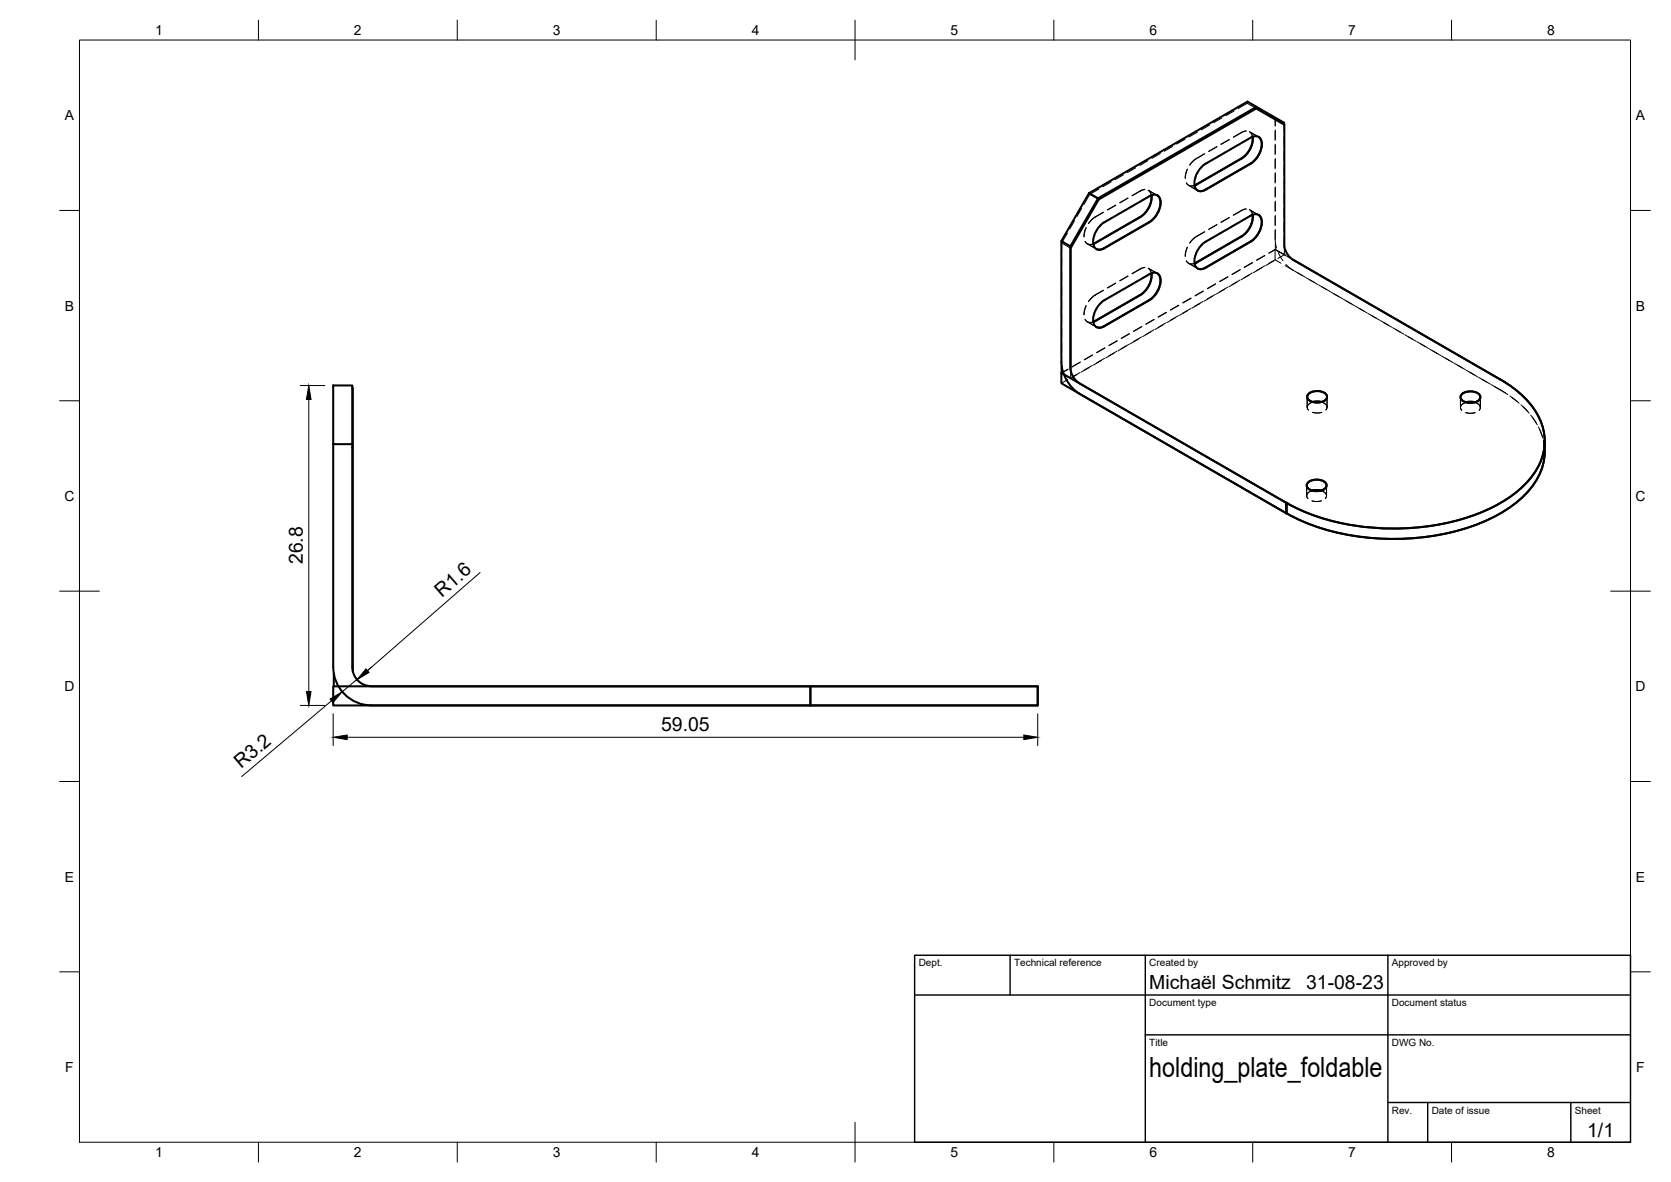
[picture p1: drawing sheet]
<svg xmlns="http://www.w3.org/2000/svg" width="420mm" height="297mm" viewBox="0 0 420 297" stroke-linecap="round" stroke-linejoin="round" font-family="sans-serif">
<!-- layer: Hidden -->
<g fill="none" stroke="#000" stroke-width=".25">
<path d="M291.7 38.6l-2 1.2M294.8 36.8l-2 1.2M297.9 35l-2 1.2M301 33.2l-2 1.2M302.9 38.6a9.3 9.3 0 0 0-3.2 2.2l-.6 .7M302.9 38.7a9.5 9.5 0 0 0-3.2 2.1l-.5 .7M304.1 31.4l-2.1 1.2M305.1 39.9l-2 1.2-1.3 1.1M306 36.8l-2.1 1.2M306 36.9l-2 1.2M307.2 29.7l-2 1.1M308.2 38.1l-2 1.2"/>
<path d="M309.1 35.1l-2.1 1.1M309.1 35.1l-2.1 1.2M310.3 27.9l-2 1.2M311.3 36.4l-2.1 1.2M313.3 32.9l-1.2 .4-2 1.2M313.4 32.9l-1.2 .4-2 1.2M314.1 33.1l2.3 1.3M314.2 33.1l2.3 1.3M314.4 33.3l.5 1.1M314.4 33.3l.6 1.1M315.8 27.2l-2.2-1.2-2.3 1.3M316.4 34.4l-.6-.2-.7 .1-2.8 1.5"/>
<path d="M320.6 29.6v2.1M320.6 32.9v2.4M320.6 36.5v2.3M320.7 30v1.5M320.7 32.7v2.4M320.7 36.3v2.3M320.7 39.8v2.4M322.9 31.3v1.9M322.9 34.4v2.4M322.9 38v2.4M268.4 58.6l-1.5 2.5M270.2 55.5l-1.2 2"/>
<path d="M272 52.4l-1.2 2M273 57.2l-.4 1.2-.1 1.1M273.1 57.2l-.5 2.3M274 48.8l-1.4 2.6M274 48.8l2.2 1.3M275.7 57.8l-.9 2.2M276.3 47.5l-2.3 1.3M277.4 53.3a8.6 8.6 0 0 0-3.2 2.2l-.6 .7M277.5 53.4a9.2 9.2 0 0 0-3.2 2.1l-.6 .7M279.4 45.7l-2.1 1.2M279.7 54.6a9.2 9.2 0 0 0-3.2 2.2l-.1 .1M280.5 51.5l-2.1 1.2"/>
<path d="M280.6 51.6l-2.1 1.2M282.5 43.9l-2.1 1.2M282.8 52.8l-2.1 1.2M283.6 49.7l-2.1 1.3M283.7 49.8l-2.1 1.2M285.6 42.2l-2.1 1.2M285.9 51.1l-2.1 1.1M287.8 47.6l-.7 .2-2.5 1.4M287.9 47.6l-.8 .2-2.4 1.4M288.6 40.4l-2 1.2M288.7 47.8l2.3 1.3M288.9 48l.6 1.1"/>
<path d="M289 48l.5 1.1M291 49.1l-.6-.2-.7 .1-2.8 1.5M298.3 46l.3 .4 .6 .3 1.2-.1M298.3 46l.4 .4 .6 .3 1.1-.1M298.5 42.5l-.4 1.2-.1 1.1M298.6 42.5l-.4 1.2-.1 1.1M298.9 46.6l2.2 1.3M300.3 46.5l.3 .9 .5 .5-2.3-1.3M301.1 43.1l-.8 2.2M302.9 58.2a9.3 9.3 0 0 0-3.2 2.2l-.6 .7M302.9 58.3l-2.4 1.4-1.3 1.4M305.1 59.5a9.3 9.3 0 0 0-3.2 2.2l-.1 .1"/>
<path d="M306 56.4l-2.1 1.2M306 56.5l-2 1.2M308.2 57.7l-2 1.2M309.1 54.7l-2.1 1.1M309.1 54.7l-2.1 1.2M311.3 56l-2.1 1.2M313.3 52.5l-1.2 .4-2 1.2M313.4 52.5l-.8 .2-2.4 1.4M314.1 52.7l2.3 1.3-.6-.2-.7 .1-2.8 1.5M314.4 52.9l.5 1.1M314.4 52.9l.6 1.1M320.6 57.9l.1 2.8 .3 1.6"/>
<path d="M320.6 40.1v2.3M320.6 43.6v2.4M320.6 47.2v2.4M320.6 50.8v2.3M320.6 54.3v2.4M320.7 43.4v2.4M320.7 47v2.4M320.7 50.6v2.3M320.7 54.1v2.4M320.7 57.7v2.4M322.9 59.4v4.6M322.9 41.6v2.4"/>
<path d="M322.9 45.2v2.3M322.9 48.7v2.4M322.9 52.3v2.4M322.9 55.9v2.4M266.9 61.1v2.3M266.9 64.7v2.3M266.9 68.2v2.4M266.9 71.8v2.4M266.9 75.4v2.4M266.9 78.9v2.4M266.9 61.1l2.2 1.2M272.8 60.6l.7 .7 .6 .1 .8-.1"/>
<path d="M272.9 60.7l.3 .4 .6 .3 1.1-.1M273 76.8l-.4 1.2-.1 1.1M273.1 76.8l-.5 2.3M273.3 61.2l2.4 1.4M274.8 61.2l.4 .9 .5 .5M275.7 77.4l-.9 2.2M277.4 72.9a8.6 8.6 0 0 0-3.2 2.2l-.6 .7M277.5 73a9.2 9.2 0 0 0-3.2 2.1l-.6 .7M279.7 74.2a9.2 9.2 0 0 0-3.2 2.2l-.1 .1M280.5 71.1l-2.1 1.2M280.6 71.2l-2.1 1.2M282.8 72.4l-2.1 1.2"/>
<path d="M283.6 69.3l-2.1 1.3M283.7 69.4l-2.1 1.2M285.9 70.7l-2.1 1.1M287.8 67.2l-.7 .2-2.5 1.4M287.9 67.2l-.8 .2-2.4 1.4M288.7 67.4l2.2 1.3M288.7 67.4l2.3 1.3-.6-.2-.7 .1-2.8 1.5M288.9 67.6l.6 1.1M289 67.6l.5 1.1M293.3 78.5l-2.1 1.2M295.6 79.8l-2.1 1.2M296.3 79.3l-2 1.2"/>
<path d="M296.4 76.7l-2.1 1.2M298.3 65.6l.3 .4 .6 .3 1.2-.1-1.1 .1-.6-.3-.4-.4M298.5 62.1l-.4 1.2-.1 1.1M298.6 62.1l-.4 1.2-.1 1.1M298.6 78l-2 1.2M298.8 66.1l2.3 1.4-.5-.5-.3-.9M298.9 66.2l2.2 1.3M299.4 77.5l-2.1 1.2M299.4 74.9l-2 1.2M299.5 75l-2.1 1.1M301.1 62.7l-.8 2.2M301.8 76.3l-2.1 1.2"/>
<path d="M302.5 75.7l-2.1 1.2M302.5 73.1l-2 1.2M302.6 73.2l-2.1 1.2M304.8 74.5l-2 1.2M305.6 74l-2.1 1.1M305.6 71.3l-2 1.2M305.7 71.4l-2.1 1.2M307.9 72.7l-2 1.2M308.7 72.2l-2.1 1.2M308.7 69.5l-2 1.2M308.8 69.6l-2.1 1.2M311 70.9l-2 1.2"/>
<path d="M311.8 70.4l-2.1 1.2M311.8 67.8l-2 1.1M311.8 67.8l-2 1.2M314.1 69.1l-2 1.2M314.9 68.6l-2.1 1.2M314.9 66l-2.1 1.2 2.1-1.2M317.2 67.3l-2 1.2M318 66.8l-2.1 1.2M318 64.2l-2 1.2M318.1 64.2l-2.1 1.2M320.3 65.5l-2.1 1.2M320.6 65.3l-1.6 .9"/>
<path d="M320.6 62.7l-1.6 .9M320.6 65.3l1.5 .9M320.7 62.7l2.2 1.3zM320.7 62.7l-.1 2.6M320.7 61.3v1.4M320.7 62.7l-1.6 .9M321.4 63.5l1.2 2M322.9 64h.1M322.9 64l-1.6 .9M322.9 64l2.2 1.3M323.1 66.7l5.2 3M323.4 66.4l1.7 1.5"/>
<path d="M328.5 69.8l2 1.2M329.3 70.3l2.1 1.2M331.6 71.6l2 1.2M332.4 72.1l2.1 1.2M334.7 73.4l2 1.2M335.5 73.9l2.1 1.2M337.8 75.2l2.9 1.7M340.8 77l2.1 1.2M341.7 77.5l2 1.1M343.9 78.8l2.1 1.2M344.8 79.2l2 1.2M266.9 82.5v2.4"/>
<path d="M266.9 86.1v2.4M266.9 89.6v2.4M267.5 94.1l1.7 .9M268.5 95.4l-1.6 .9M268.5 92.8l-1.6 .9M268.5 92.8l-1.6 1M269.2 93.1v1.9M270.8 94.1l-1.6 .9M271.6 93.6l-2.1 1.2M271.6 91l-2.1 1.2M271.6 91l-2 1.2M272.8 80.2l.7 .7 .6 .1 .8-.1"/>
<path d="M272.9 80.3l.3 .4 .6 .3 1.1-.1M273.4 80.9l2.3 1.3M273.9 92.3l-2.1 1.2M274.7 91.8l-2.1 1.2M274.7 89.2l-2.1 1.2M274.7 89.2l-2 1.2M274.8 80.8l.4 .9 .5 .5-2.4-1.4M277 90.6l-2.1 1.1M277.7 90l-2 1.2M277.8 87.4l-2.1 1.2M277.8 87.5l-2 1.2M280.1 88.8l-2.1 1.2"/>
<path d="M280.9 88.3l-2.1 1.1M280.9 85.6l-2.1 1.2M280.9 85.7l-2.1 1.2M283.2 87l-2.1 1.2M284 86.5l-2.1 1.2M284 83.8l-2.1 1.2M284 83.9l-2.1 1.2M286.3 85.2l-2.1 1.2M287 84.7l-2 1.2M287.1 82l-2.1 1.2M287.1 82.1l-2 1.2M289.4 83.4l-2.1 1.2"/>
<path d="M290.1 82.9l-2 1.2M290.2 80.2l-2.1 1.3M290.2 80.3l-2.1 1.2M292.5 81.6l-2.1 1.2M293.2 81.1l-2 1.2M328.7 99.7v2.6M333.7 99.7v2.6M347 80.5l2.9 1.7M350.1 82.3l2.1 1.2M351 82.8l2 1.2M353.2 84.1l2.1 1.2M354.1 84.6l2 1.2"/>
<path d="M356.3 85.9l2.1 1.2M357.1 86.4l2.1 1.2M359.4 87.7l2.1 1.2M360.2 88.2l2.1 1.2M362.5 89.5l2.1 1.2M363.3 90l2.1 1.2M365.6 91.3l2.1 1.2M366.4 91.7l2.1 1.2M367.2 99.8v2.6M368.7 93.1l2.1 1.1M369.5 93.5l2.1 1.2M371.8 94.8l2 1.2"/>
<path d="M372.2 99.8v2.6M372.6 95.3l2.1 1.2M374.9 96.6l4.2 2.6M375.7 97.1l3 1.8M379.6 99.5l1.9 1.5M380.1 99.9l1.9 1.4M330 103.6l1.2 .2 1.2-.2M330.1 101a1.29 1.29 0 0 0-1.1 2M332.2 101a1.27 1.27 0 0 1 1.2 .7 1.27 1.27 0 0 1 0 1.3M368.7 101.1a1.28 1.28 0 0 0-1.2 .7 1.28 1.28 0 0 0 0 1.3M370.8 101.1a1.28 1.28 0 0 1 1.2 .7 1.28 1.28 0 0 1-.1 1.3M370.9 103.7l-1.2 .2-1.1-.2"/>
<path d="M382.4 101.7l1.7 1.7M382.9 102.1l1.6 1.8M384.9 104.3l1.3 2M385.3 104.8l1.2 2M386.8 107.3l1 2.2M387.1 107.8l.8 2.3M388 110.6l.4 2.4M388.2 111.2l.2 2.3M328.5 122v2.6M329.9 125.9l1.1 .1 1.2-.1M330 123.3a1.29 1.29 0 0 0-1.2 2M332.1 123.3a1.29 1.29 0 0 1 1.1 2"/>
<path d="M333.5 122v2.6"/>
</g>
<!-- layer: Visible -->
<g fill="none" stroke="#000" stroke-width=".51">
<path d="M312.1 39.8l-11.7 6.8M312.2 39.8l-11.8 6.8M314.5 34.6l-11.4 6.6M314.5 34.6a1.73 1.73 0 0 1 2-.2 1.73 1.73 0 0 1 .8 1.8 6.3 6.3 0 0 1-2.8 5M314.9 34.4a6.1 6.1 0 0 1-2.8 5.4M315 34.4a6.1 6.1 0 0 1-2.8 5.4M315.8 27.2l7.1 4.2v30.6M315.9 27.3l-39.6 22.8M315.9 26.8l-39.8 23M316.4 34.4a3.5 3.5 0 0 1 .1 4.4l-1.2 1.6-.9 .7M322.9 31.3v-.5l-9.2-5.3-39.9 23 2.3 1.3-7 12.1-2.2-1.3 6.9-12.1M276.2 50.1h.1"/>
<path d="M276.3 50.1l-7.1 12.3M277.7 55.8a5.6 5.6 0 0 0-2.6 6.2 1.67 1.67 0 0 0 2.6 .4M289 55.9l-11.3 6.5M289 49.3l-11.3 6.6M289 49.3a1.73 1.73 0 0 1 2-.2 1.73 1.73 0 0 1 .9 1.8 6.3 6.3 0 0 1-2.9 5M289.5 49.1a6.1 6.1 0 0 1-2.8 5.4l-11.3 6.6M289.5 49.1a6.1 6.1 0 0 1-2.7 5.4l-11.4 6.6M291 49.1a3.5 3.5 0 0 1 0 4.4l-1.1 1.6-1 .7-11.3 6.5M303.2 41.1a5.6 5.6 0 0 0-2.6 6.2 1.67 1.67 0 0 0 2.6 .4l11.3-6.5M312.1 59.4l-11.7 6.8M312.2 59.4l-11.8 6.8M314.4 41.1l-11.3 6.6-.9 .3-1.1-.1"/>
<path d="M314.5 54.2l-11.4 6.6M314.5 54.2a1.73 1.73 0 0 1 2-.2 1.73 1.73 0 0 1 .8 1.8 6.3 6.3 0 0 1-2.8 5M314.9 54a6.1 6.1 0 0 1-2.8 5.4M315 54a6.1 6.1 0 0 1-2.8 5.4M316.4 54a3.5 3.5 0 0 1 .1 4.4l-1.2 1.6-.9 .7M266.9 60.6v30.5M269.1 62.3l.1 .1M269.1 61.9v30.5M269.2 62.4v30.7M275.4 61l-.5 .3M275.4 61.1l-.5 .2M276.6 76.3l1.1-.9 11.3-6.5a1.73 1.73 0 0 1 2-.2 1.73 1.73 0 0 1 .9 1.8 6.2 6.2 0 0 1-2.9 4.9l-11.3 6.6a1.73 1.73 0 0 1-2 .2 1.73 1.73 0 0 1-.8-1.8l.4-2.2z"/>
<path d="M277.6 62.3l-.8 .4-1.1-.1M286.7 74.2l-11.8 6.7M289.5 68.7a6.1 6.1 0 0 1-2.8 5.4l-11.3 6.6M289.5 68.7a6.1 6.1 0 0 1-2.7 5.4M291 68.7a3.5 3.5 0 0 1 0 4.4l-1.1 1.6-1 .7-11.3 6.5M303.2 60.7a5.6 5.6 0 0 0-2.6 6.2 1.67 1.67 0 0 0 2.6 .4M314.4 60.7l-11.3 6.6-.9 .3-1.1-.1M314.5 60.8l-11.4 6.5M322.9 62l.7 1.7 .7 .9 .9 .7M325.1 65.3l52.1 30M83.8 96.9h4.8v14.7h-4.8zM88.6 97.5h.1v15"/>
<path d="M266.9 93.7l56.5 32.7v2.6l-56.5-32.7zM266.9 91.1a10 10 0 0 0 4.5 7.8M266.9 92v1.8l.6 .3M266.9 93.7h.1M269.1 92.4a5 5 0 0 0 2.3 3.9M271.4 96.3l52 30.1v2.6l-52-30.1M275.4 80.7l-.5 .2M277.6 81.9l-.8 .4-1.1-.1M329 99a3.4 3.4 0 0 1 4.6 .3 1.57 1.57 0 0 1-1.8 1.8 3 3 0 0 1-3-1v-.8zM367.5 99.1a3.4 3.4 0 0 1 4.7 .3 1.57 1.57 0 0 1-1.8 1.8 3 3 0 0 1-3.1-1v-.8zM377.2 95.3a22.5 22.5 0 0 1 10.5 11.3 14.1 14.1 0 0 1-3.9 14.7 38.4 38.4 0 0 1-19.3 10 60.6 60.6 0 0 1-39.5-4.1l-1.5-.8M83.8 111.6v56.1a9.6 9.6 0 0 0 9.6 9.6h110.4v-4.8h-110.4"/>
<path d="M88.6 112.5h.1v56.3M88.6 111.6v56.1M330.1 101l1.3-.1 .9 .1M368.7 101.1l1.2-.1 .9 .1M388.4 110.9v2.6M388.4 113.5a16.1 16.1 0 0 1-6.4 12.2 45.2 45.2 0 0 1-23.6 9.2 59.4 59.4 0 0 1-33.3-5l-1.6-.9M323.4 126.4v2.6M328.9 121.3a3.4 3.4 0 0 1 4.6 .3 1.57 1.57 0 0 1-1.8 1.8 3 3 0 0 1-3.1-1.1v-.7zM330 123.3l1.3-.2 .8 .2M83.8 172.5h120v4.8h-120zM83.9 169.3v3.2M88.6 167.7a4.8 4.8 0 0 0 4.8 4.8"/>
<path d="M203.8 172.5h57.1v4.8h-57.1h57.1v-4.8z"/>
</g>
<g fill="#000">
<circle cx="323.4" cy="129" r=".25"/>
<circle cx="323.4" cy="126.4" r=".25"/>
</g>
<!-- layer: BORDER -->
<g fill="none" stroke="#000" stroke-width=".25">
<path d="M20 10.1h390v276.9h-390zM65 5.1v5M115 5.1v5M165 5.1v5M215 5.1v10M265 5.1v5M315 5.1v5M365 5.1v5M15 52.9h5M410 52.9h5M15 100.7h5M410 100.7h5"/>
<path d="M15 148.6h10M405 148.6h10M15 196.4h5M410 196.4h5M15 244.2h5M410 244.2h5M65 287v5M115 287v5M165 287v5M215 282.1v9.9M265 287v5M315 287v5"/>
<path d="M365 287v5"/>
</g>
<!-- layer: TITLEBLOCK -->
<path d="M230 240.1h180v46.9h-180zM230 250h180M254 240.1v9.9M288 240.1v46.9M349 240.1v46.9M288 260.1h122M349 277.1h61M359 277.1v9.9M395 277.1v9.9" fill="none" stroke="#000" stroke-width=".36"/>
<!-- layer: FD_Dimensions -->
<path d="M75.5 96.9h6.2M77.6 100.4v73.4M120.7 143.9l-28.3 24.6M75.5 177.3h6.2M83.4 176.1l-22.6 19M83.8 179.4v8M93.4 167.7l-7.4 6.1M260.9 179.4v8M87.3 185.3h170.1" fill="none" stroke="#000" stroke-width=".25"/>
<path d="M77.6 96.9l.6 3.5h-1.2zM77 173.8h1.2l-.6 3.5zM83 175.7l3-1.9-2.3 2.8zM92 168.1l.8 .9-3 1.8zM83.8 185.3l3.5-.6v1.2zM257.4 184.7l3.5 .6-3.5 .6z" fill="#000" stroke="#000" stroke-width=".25"/>
<text font-size="7" x="289" y="270.6">holding_plate_foldable</text>
<g font-size="4.9">
<text x="76.2" y="141.8" transform="rotate(-90 76.2 141.8)">26.8</text>
<text x="111.1" y="150.3" transform="rotate(-41 111.1 150.3)">R1.6</text>
<text x="166.2" y="183.8">59.05</text>
<text x="60.6" y="193.4" transform="rotate(-40 60.6 193.4)">R3.2</text>
<text x="289" y="248.5">Michaël Schmitz</text>
<text x="328.4" y="248.5">31-08-23</text>
<text x="399.1" y="285.7">1/1</text>
</g>
<g font-size="3.5">
<text x="39" y="8.8">1</text>
<text x="89" y="8.8">2</text>
<text x="139" y="8.8">3</text>
<text x="189" y="8.8">4</text>
<text x="239" y="8.8">5</text>
<text x="289" y="8.8">6</text>
<text x="339" y="8.8">7</text>
<text x="389" y="8.8">8</text>
<text x="16.3" y="30.2">A</text>
<text x="411.3" y="30.2">A</text>
<text x="16.3" y="78">B</text>
<text x="411.3" y="78">B</text>
<text x="16.2" y="125.9">C</text>
<text x="411.2" y="125.9">C</text>
<text x="16.2" y="173.7">D</text>
<text x="411.2" y="173.7">D</text>
<text x="16.3" y="221.6">E</text>
<text x="411.3" y="221.6">E</text>
<text x="16.4" y="269.4">F</text>
<text x="411.4" y="269.4">F</text>
<text x="39" y="290.8">1</text>
<text x="89" y="290.8">2</text>
<text x="139" y="290.8">3</text>
<text x="189" y="290.8">4</text>
<text x="239" y="290.8">5</text>
<text x="289" y="290.8">6</text>
<text x="339" y="290.8">7</text>
<text x="389" y="290.8">8</text>
</g>
<g font-size="2.5">
<text x="231" y="242.9">Dept.</text>
<text x="255" y="242.9">Technical reference</text>
<text x="289" y="242.9">Created by</text>
<text x="350" y="242.9">Approved by</text>
<text x="289" y="252.8">Document type</text>
<text x="350" y="252.8">Document status</text>
<text x="289" y="262.9">Title</text>
<text x="350" y="262.9">DWG No.</text>
<text x="350" y="279.9">Rev.</text>
<text x="360" y="279.9">Date of issue</text>
<text x="396" y="279.9">Sheet</text>
</g>
</svg>
